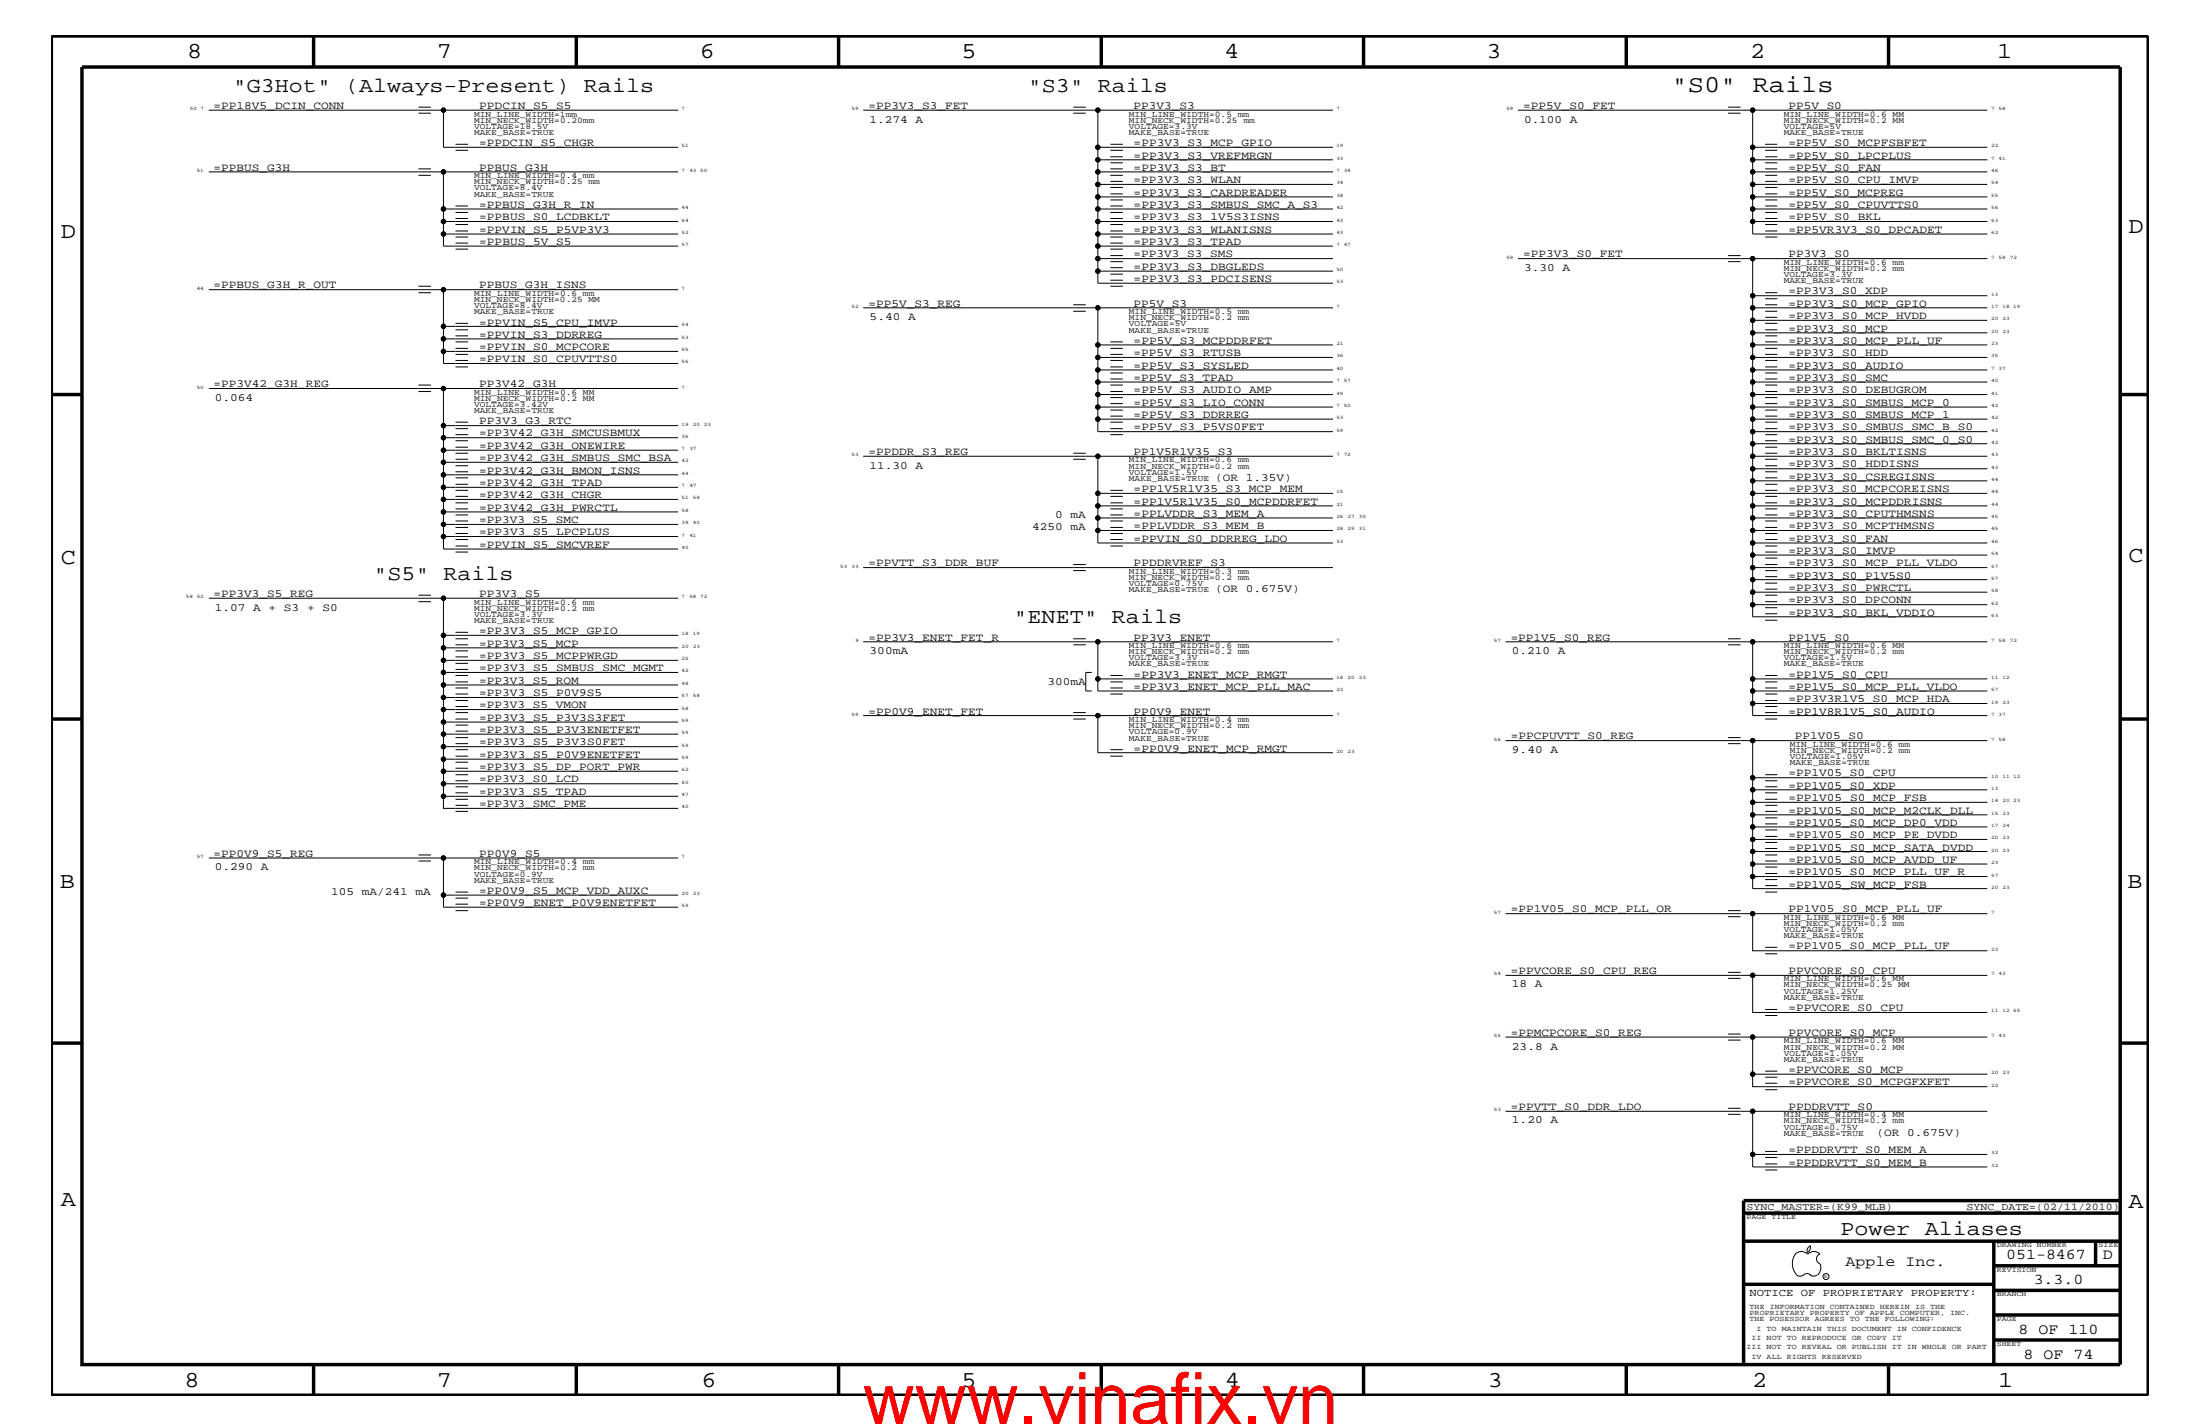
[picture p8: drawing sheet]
<svg xmlns="http://www.w3.org/2000/svg" width="432mm" height="279mm" viewBox="0 0 432 279" stroke-linecap="round" stroke-linejoin="round" font-family="sans-serif">
<g fill="none" stroke="#000" stroke-width=".2">
<path d="M41 21.6h46v7.3h46.1M41 33.7h46M82.1 34.4h2.5M82.1 33.1h2.5M82.1 22.2h2.5M82.1 21h2.5M87 21.6h46.1M89.4 29.5h2.5M89.4 28.3h2.5M133.1 33.7h-46.1v7.3M169.4 21.6h46.1v7.3M210.7 22.2h2.4"/>
<path d="M210.7 21h2.4M215.5 36.2h46.1M215.5 28.9h46.1M215.5 38.6h46.1M215.5 21.6h46.1M215.5 31.4h46.1M215.5 28.9v4.8M215.5 36.2v7.3M217.9 36.8h2.5M217.9 35.6h2.5M217.9 29.5h2.5M217.9 28.3h2.5"/>
<path d="M217.9 34.4h2.5M217.9 33.1h2.5M217.9 39.2h2.5M217.9 38h2.5M217.9 31.9h2.5M217.9 30.8h2.5M261.6 33.7h-46.1v2.5M297.9 21.6h46.1v7.3M339.2 22.2h2.4M339.2 21h2.4M344 36.2v9.7h46.1M344 36.2h46.1"/>
<path d="M344 28.9h46.1M344 38.6h46.1M344 21.6h46.1M344 28.9v2.5M346.5 36.8h2.3M346.5 35.6h2.3M346.5 29.5h2.3M346.5 28.3h2.3M346.5 34.4h2.3M346.5 33.1h2.3M346.5 39.2h2.3M346.5 38h2.3"/>
<path d="M346.5 31.9h2.3M346.5 30.8h2.3M390.1 33.7h-46.1v2.5M390.1 31.4h-46.1v2.3M41 56.8h46v7.2M82.1 57.4h2.5M82.1 56.2h2.5M87 56.8h46.1M87 43.5h46.1M87 45.9h46.1M87 43.5v4.8h46.1M89.4 44.1h2.5"/>
<path d="M89.4 42.9h2.5M89.4 41.7h2.5M89.4 40.4h2.5M89.4 46.5h2.5M89.4 45.3h2.5M89.4 48.9h2.5M89.4 47.7h2.5M133.1 41h-46.1v2.5M210.7 59.8h2.4M215.5 41h46.1M215.5 48.3h46.1M215.5 53.2h46.1"/>
<path d="M215.5 53.2v2.4h46.1M215.5 45.9v4.8M217.9 56.2h2.5M217.9 51.3h2.5M217.9 50.2h2.5M217.9 44.1h2.5M217.9 42.9h2.5M217.9 41.7h2.5M217.9 40.4h2.5M217.9 46.5h2.5M217.9 45.3h2.5M217.9 48.9h2.5"/>
<path d="M217.9 47.7h2.5M217.9 53.8h2.5M217.9 52.5h2.5M217.9 55h2.5M261.6 50.7h-46.1v2.5M261.6 43.5h-46.1v2.4h46.1M297.9 50.7h46.1v7.3M339.2 51.3h2.4M339.2 50.2h2.4M344 50.7h46.1M344 43.5h46.1M344 41h46.1"/>
<path d="M346.5 57.4h2.3M346.5 44.1h2.3M346.5 42.9h2.3M346.5 41.7h2.3M346.5 40.4h2.3M346.5 46.5h2.3M346.5 45.3h2.3M346.5 58.6h2.3M346.5 59.8h2.3M390.1 58h-46.1v2.4M41 76.2h46v7.3M82.1 76.8h2.5"/>
<path d="M82.1 75.6h2.5M87 66.5h46.1M87 68.9h46.1M87 66.5v4.8h46.1M87 76.2h46.1M89.4 67.1h2.5M89.4 65.9h2.5M89.4 64.7h2.5M89.4 63.4h2.5M89.4 69.5h2.5M89.4 68.4h2.5M89.4 72h2.5"/>
<path d="M89.4 70.7h2.5M133.1 64h-46.1v2.5M169.4 60.4h46.1v7.3M210.7 61.1h2.4M215.5 79.9v4.8h46.1M215.5 67.7h46.1M215.5 60.4h46.1M215.5 67.7v2.4M217.9 67.1h2.5M217.9 69.5h2.5M217.9 68.4h2.5M217.9 72h2.5"/>
<path d="M217.9 70.7h2.5M217.9 79.2h2.5M217.9 76.8h2.5M217.9 75.6h2.5M217.9 73.2h2.5M217.9 74.4h2.5M217.9 78h2.5M261.6 77.4h-46.1v2.5h46.1M261.6 75h-46.1v2.4M261.6 72.6h-46.1v2.4M261.6 70.1h-46.1v2.5M344 70.1h46.1"/>
<path d="M344 79.9h46.1M344 62.9h46.1M344 65.3h46.1M344 67.7h46.1M344 72.6h46.1M344 60.4h46.1M344 77.4h46.1M344 60.4v14.6M344 77.4v12.1M346.5 67.1h2.3M346.5 65.9h2.3M346.5 64.7h2.3"/>
<path d="M346.5 63.4h2.3M346.5 69.5h2.3M346.5 68.4h2.3M346.5 72h2.3M346.5 70.7h2.3M346.5 79.2h2.3M346.5 76.8h2.3M346.5 75.6h2.3M346.5 62.3h2.3M346.5 73.2h2.3M346.5 61.1h2.3M346.5 74.4h2.3"/>
<path d="M346.5 78h2.3M390.1 75h-46.1v2.4M87 83.5h46.1M87 88.3h46.1M87 90.7h46.1M87 85.9h46.1M87 93.2h46.1M87 98h46.1M87 95.6h46.1M87 83.5v21.8M89.4 82.8h2.5M89.4 85.3h2.5"/>
<path d="M89.4 84.1h2.5M89.4 90.1h2.5M89.4 88.9h2.5M89.4 97.4h2.5M89.4 96.2h2.5M89.4 99.9h2.5M89.4 98.7h2.5M89.4 95h2.5M89.4 93.8h2.5M89.4 92.6h2.5M89.4 91.4h2.5M89.4 87.7h2.5"/>
<path d="M89.4 86.5h2.5M169.4 89.5h92.2M210.7 90.1h2.4M210.7 88.9h2.4M215.5 82.2h46.1M215.5 96.8h46.1M215.5 99.3h46.1M215.5 89.5v12.1M217.9 82.8h2.5M217.9 81.6h2.5M217.9 85.3h2.5M217.9 84.1h2.5"/>
<path d="M217.9 97.4h2.5M217.9 96.2h2.5M217.9 99.9h2.5M217.9 98.7h2.5M217.9 80.5h2.5M344 82.2h46.1M344 84.7h46.1M344 92h46.1M344 87.1h46.1M344 92v2.3M346.5 82.8h2.3M346.5 81.6h2.3"/>
<path d="M346.5 85.3h2.3M346.5 84.1h2.3M346.5 90.1h2.3M346.5 88.9h2.3M346.5 97.4h2.3M346.5 96.2h2.3M346.5 99.9h2.3M346.5 98.7h2.3M346.5 80.5h2.3M346.5 95h2.3M346.5 93.8h2.3M346.5 92.6h2.3"/>
<path d="M346.5 91.4h2.3M346.5 87.7h2.3M346.5 86.5h2.3M390.1 99.3h-46.1v2.3M390.1 96.8h-46.1v2.5M390.1 94.3h-46.1v2.5M390.1 89.5h-46.1v2.5M41 117.4h92.1M82.1 118.1h2.5M82.1 116.8h2.5M87 102.9h46.1M87 100.4h46.1"/>
<path d="M87 117.4v7.3M89.4 103.5h2.5M89.4 102.2h2.5M89.4 105.9h2.5M89.4 104.7h2.5M89.4 101h2.5M89.4 107.1h2.5M89.4 108.3h2.5M133.1 105.3h-46.1v2.4h46.1M169.4 111.4h92.2M210.7 112h2.4M210.7 110.8h2.4"/>
<path d="M215.5 104.1v2.4h46.1M217.9 103.5h2.5M217.9 102.2h2.5M217.9 105.9h2.5M217.9 104.7h2.5M217.9 101h2.5M217.9 107.1h2.5M261.6 101.6h-46.1v2.5h46.1M344 106.5h46.1M344 108.9h46.1M344 106.5v4.9M346.5 103.5h2.3"/>
<path d="M346.5 102.2h2.3M346.5 105.9h2.3M346.5 104.7h2.3M346.5 112h2.3M346.5 110.8h2.3M346.5 101h2.3M346.5 107.1h2.3M346.5 108.3h2.3M346.5 119.2h2.3M346.5 118.1h2.3M346.5 116.8h2.3M346.5 109.5h2.3"/>
<path d="M346.5 114.4h2.3M346.5 113.1h2.3M346.5 115.6h2.3M390.1 118.6h-46.1v2.4h46.1M390.1 116.2h-46.1v2.4M390.1 113.7h-46.1v2.5M390.1 111.4h-46.1v2.3M390.1 104.1h-46.1v2.4M390.1 101.6h-46.1v2.5M87 129.6h46.1M87 129.6v2.3M89.4 139.8h2.5"/>
<path d="M89.4 138.6h2.5M89.4 136.2h2.5M89.4 135h2.5M89.4 133.8h2.5M89.4 132.5h2.5M89.4 126.5h2.5M89.4 125.3h2.5M89.4 137.4h2.5M89.4 124.1h2.5M89.4 127.7h2.5M89.4 130.2h2.5M89.4 128.9h2.5"/>
<path d="M89.4 131.3h2.5M133.1 139.2h-46.1v2.5M133.1 136.8h-46.1v2.4M133.1 134.4h-46.1v2.4M133.1 131.9h-46.1v2.5M133.1 127.1h-46.1v2.5M133.1 124.7h-46.1v2.4M169.4 125.9h92.2M210.7 139.8h2.4M210.7 126.5h2.4M210.7 125.3h2.4M214.3 131.9h-1.2v3.7h1.2"/>
<path d="M215.5 125.9v9.7h46.1M215.5 133.2h46.1M217.9 136.2h2.5M217.9 135h2.5M217.9 133.8h2.5M217.9 132.5h2.5M295.5 125.9h48.5v7.3M339.2 126.5h2.4M339.2 125.3h2.4M344 125.9h46.1M346.5 139.8h2.3M346.5 138.6h2.3"/>
<path d="M346.5 136.2h2.3M346.5 135h2.3M346.5 133.8h2.3M346.5 132.5h2.3M346.5 137.4h2.3M346.5 121.7h2.3M346.5 120.4h2.3M390.1 138h-46.1v2.4h46.1M390.1 135.6h-46.1v2.4M390.1 133.2h-46.1v2.4M89.4 142.3h2.5M89.4 141.1h2.5"/>
<path d="M89.4 148.4h2.5M89.4 147.1h2.5M89.4 144.7h2.5M89.4 143.5h2.5M89.4 145.9h2.5M89.4 149.5h2.5M89.4 153.2h2.5M89.4 152h2.5M89.4 155.6h2.5M89.4 154.4h2.5M89.4 158h2.5M89.4 156.8h2.5"/>
<path d="M89.4 159.2h2.5M89.4 150.7h2.5M133.1 156.2h-46.1v2.4h46.1M133.1 153.8h-46.1v2.4M133.1 151.3h-46.1v2.5M133.1 149h-46.1v2.3M133.1 146.5h-46.1v2.5M133.1 144h-46.1v2.5M133.1 141.7h-46.1v2.3M169.4 140.4h92.2M210.7 141.1h2.4M215.5 140.4v7.3h46.1"/>
<path d="M217.9 148.4h2.5M217.9 147.1h2.5M295.5 145.3h94.6M339.2 144.7h2.4M339.2 145.9h2.4M344 145.3v7.3M346.5 141.1h2.3M346.5 153.2h2.3M346.5 152h2.3M346.5 155.6h2.3M346.5 154.4h2.3M346.5 158h2.3"/>
<path d="M346.5 156.8h2.3M346.5 159.2h2.3M390.1 159.9h-46.1v2.3M390.1 157.4h-46.1v2.5M390.1 155h-46.1v2.4M390.1 152.6h-46.1v2.4M41 168.3h46v7.3M82.1 168.9h2.5M82.1 167.8h2.5M87 168.3h46.1M89.4 178.7h2.5M89.4 176.2h2.5"/>
<path d="M89.4 175h2.5M89.4 177.4h2.5M133.1 175.6h-46.1v2.4h46.1M295.5 179.3h48.5v7.2h46.1M339.2 179.9h2.4M339.2 178.7h2.4M344 179.3h46.1M346.5 175h2.3M346.5 168.9h2.3M346.5 167.8h2.3M346.5 162.8h2.3M346.5 161.7h2.3"/>
<path d="M346.5 160.5h2.3M346.5 170.1h2.3M346.5 166.5h2.3M346.5 165.3h2.3M346.5 164.1h2.3M346.5 173.8h2.3M346.5 172.6h2.3M346.5 171.4h2.3M390.1 172h-46.1v2.4h46.1M390.1 169.5h-46.1v2.5M390.1 167.1h-46.1v2.4M390.1 164.7h-46.1v2.4"/>
<path d="M390.1 162.2h-46.1v2.5M295.5 191.4h48.5v7.3h46.1M339.2 192h2.4M339.2 190.8h2.4M344 191.4h46.1M346.5 187.1h2.3M346.5 185.9h2.3M346.5 199.2h2.3M346.5 198.1h2.3M295.5 218h94.6M295.5 203.5h94.6M339.2 218.6h2.4"/>
<path d="M339.2 217.5h2.4M339.2 204.1h2.4M339.2 202.9h2.4M344 203.5v7.3M344 218v8.5M346.5 211.4h2.3M346.5 210.2h2.3M346.5 213.8h2.3M346.5 212.5h2.3M390.1 210.8h-46.1v2.4h46.1M346.5 227.1h2.3M346.5 225.9h2.3"/>
<path d="M346.5 229.6h2.3M346.5 228.4h2.3M390.1 226.5h-46.1v2.5h46.1M352.3 246.1a1.69 1.69 0 0 1 2.5 0M352.4 246a3.3 3.3 0 0 0 .2 4.1M352.6 250.2l.7 .2 .7-.2M354 250.2l.7-.3 .7 .3M354.8 246.1a1.69 1.69 0 0 1 2.4 0M355.2 250.2l.7 .2 .7-.2M355.3 244.4v.3a1.18 1.18 0 0 1-.6 1.1M355.4 244.4a.99 .99 0 0 0-.6 1.4M357.2 246a1.04 1.04 0 0 0-.7 1 1.04 1.04 0 0 0 .7 1"/>
<path d="M357.3 248l.1 .7a2.11 2.11 0 0 1-.6 1.5"/>
<circle cx="87" cy="21.6" r=".42"/>
<circle cx="87" cy="33.7" r=".42"/>
<circle cx="215.5" cy="28.9" r=".42"/>
<circle cx="215.5" cy="21.6" r=".42"/>
<circle cx="215.5" cy="31.4" r=".42"/>
<circle cx="215.5" cy="38.6" r=".42"/>
<circle cx="215.5" cy="33.7" r=".42"/>
<circle cx="215.5" cy="36.2" r=".42"/>
<circle cx="344" cy="31.4" r=".42"/>
<circle cx="344" cy="21.6" r=".42"/>
<circle cx="344" cy="38.6" r=".42"/>
<circle cx="344" cy="28.9" r=".42"/>
<circle cx="344" cy="33.7" r=".42"/>
<circle cx="344" cy="36.2" r=".42"/>
<circle cx="87" cy="56.8" r=".42"/>
<circle cx="87" cy="45.9" r=".42"/>
<circle cx="87" cy="41" r=".42"/>
<circle cx="87" cy="43.5" r=".42"/>
<circle cx="215.5" cy="48.3" r=".42"/>
<circle cx="215.5" cy="50.7" r=".42"/>
<circle cx="215.5" cy="43.5" r=".42"/>
<circle cx="215.5" cy="41" r=".42"/>
<circle cx="215.5" cy="45.9" r=".42"/>
<circle cx="215.5" cy="53.2" r=".42"/>
<circle cx="344" cy="58" r=".42"/>
<circle cx="344" cy="41" r=".42"/>
<circle cx="344" cy="50.7" r=".42"/>
<circle cx="344" cy="43.5" r=".42"/>
<circle cx="87" cy="76.2" r=".42"/>
<circle cx="87" cy="64" r=".42"/>
<circle cx="87" cy="66.5" r=".42"/>
<circle cx="87" cy="68.9" r=".42"/>
<circle cx="215.5" cy="75" r=".42"/>
<circle cx="215.5" cy="60.4" r=".42"/>
<circle cx="215.5" cy="72.6" r=".42"/>
<circle cx="215.5" cy="67.7" r=".42"/>
<circle cx="215.5" cy="77.4" r=".42"/>
<circle cx="215.5" cy="70.1" r=".42"/>
<circle cx="215.5" cy="79.9" r=".42"/>
<circle cx="344" cy="75" r=".42"/>
<circle cx="344" cy="65.3" r=".42"/>
<circle cx="344" cy="70.1" r=".42"/>
<circle cx="344" cy="72.6" r=".42"/>
<circle cx="344" cy="60.4" r=".42"/>
<circle cx="344" cy="79.9" r=".42"/>
<circle cx="344" cy="77.4" r=".42"/>
<circle cx="344" cy="62.9" r=".42"/>
<circle cx="344" cy="67.7" r=".42"/>
<circle cx="87" cy="90.7" r=".42"/>
<circle cx="87" cy="93.2" r=".42"/>
<circle cx="87" cy="83.5" r=".42"/>
<circle cx="87" cy="88.3" r=".42"/>
<circle cx="87" cy="98" r=".42"/>
<circle cx="87" cy="95.6" r=".42"/>
<circle cx="87" cy="85.9" r=".42"/>
<circle cx="215.5" cy="82.2" r=".42"/>
<circle cx="215.5" cy="96.8" r=".42"/>
<circle cx="215.5" cy="99.3" r=".42"/>
<circle cx="215.5" cy="89.5" r=".42"/>
<circle cx="344" cy="82.2" r=".42"/>
<circle cx="344" cy="92" r=".42"/>
<circle cx="344" cy="84.7" r=".42"/>
<circle cx="344" cy="94.3" r=".42"/>
<circle cx="344" cy="96.8" r=".42"/>
<circle cx="344" cy="89.5" r=".42"/>
<circle cx="344" cy="87.1" r=".42"/>
<circle cx="344" cy="99.3" r=".42"/>
<circle cx="87" cy="117.4" r=".42"/>
<circle cx="87" cy="102.9" r=".42"/>
<circle cx="87" cy="100.4" r=".42"/>
<circle cx="87" cy="105.3" r=".42"/>
<circle cx="215.5" cy="101.6" r=".42"/>
<circle cx="215.5" cy="104.1" r=".42"/>
<circle cx="344" cy="111.4" r=".42"/>
<circle cx="344" cy="101.6" r=".42"/>
<circle cx="344" cy="108.9" r=".42"/>
<circle cx="344" cy="118.6" r=".42"/>
<circle cx="344" cy="106.5" r=".42"/>
<circle cx="344" cy="104.1" r=".42"/>
<circle cx="344" cy="116.2" r=".42"/>
<circle cx="344" cy="113.7" r=".42"/>
<circle cx="87" cy="127.1" r=".42"/>
<circle cx="87" cy="129.6" r=".42"/>
<circle cx="87" cy="136.8" r=".42"/>
<circle cx="87" cy="139.2" r=".42"/>
<circle cx="87" cy="131.9" r=".42"/>
<circle cx="87" cy="134.4" r=".42"/>
<circle cx="87" cy="124.7" r=".42"/>
<circle cx="215.5" cy="125.9" r=".42"/>
<circle cx="215.5" cy="133.2" r=".42"/>
<circle cx="344" cy="135.6" r=".42"/>
<circle cx="344" cy="138" r=".42"/>
<circle cx="344" cy="125.9" r=".42"/>
<circle cx="344" cy="133.2" r=".42"/>
<circle cx="87" cy="153.8" r=".42"/>
<circle cx="87" cy="146.5" r=".42"/>
<circle cx="87" cy="151.3" r=".42"/>
<circle cx="87" cy="149" r=".42"/>
<circle cx="87" cy="144" r=".42"/>
<circle cx="87" cy="156.2" r=".42"/>
<circle cx="87" cy="141.7" r=".42"/>
<circle cx="215.5" cy="140.4" r=".42"/>
<circle cx="344" cy="157.4" r=".42"/>
<circle cx="344" cy="152.6" r=".42"/>
<circle cx="344" cy="145.3" r=".42"/>
<circle cx="344" cy="155" r=".42"/>
<circle cx="344" cy="159.9" r=".42"/>
<circle cx="87" cy="175.6" r=".42"/>
<circle cx="87" cy="168.3" r=".42"/>
<circle cx="344" cy="164.7" r=".42"/>
<circle cx="344" cy="172" r=".42"/>
<circle cx="344" cy="162.2" r=".42"/>
<circle cx="344" cy="179.3" r=".42"/>
<circle cx="344" cy="169.5" r=".42"/>
<circle cx="344" cy="167.1" r=".42"/>
<circle cx="344" cy="191.4" r=".42"/>
<circle cx="344" cy="210.8" r=".42"/>
<circle cx="344" cy="218" r=".42"/>
<circle cx="344" cy="203.5" r=".42"/>
<circle cx="344" cy="226.5" r=".42"/>
<circle cx="358.4" cy="250.5" r=".59"/>
</g>
<g fill="none" stroke="#000" stroke-width=".68" stroke-linecap="butt">
<path d="M10.1 7.1h411.5v266.7h-411.5zM16.1 13.2h400v254.5h-400zM61.6 7.1v6.1M113.1 7.1v6.1M164.6 7.1v6.1M216.2 7.1v6.1M267.6 7.1v6.1M319.2 7.1v6.1M370.7 7.1v6.1M10.1 77.4h6M416.1 77.4h5.5M10.1 141.1h6"/>
<path d="M416.1 141.1h5.5M10.1 204.7h6M416.1 204.7h5.5M342.2 238h73.9M416.1 235.6h-73.9v32.1M342.2 243.5h73.9M342.2 252h49.1M391.3 243.5v24.2M391.3 258h24.8M391.3 253.2h24.8M391.3 248.4h24.8M411.3 243.5v4.9"/>
<path d="M61.6 267.7v6.1M113.1 267.7v6.1M164.6 267.7v6.1M216.2 268v5.8M267.6 267.7v6.1M319.2 267.7v6.1M370.7 267.7v6.1M391.3 262.9h24.8"/>
</g>
<g fill="#000">
<circle cx="87" cy="21.6" r=".42"/>
<circle cx="87" cy="33.7" r=".42"/>
<circle cx="215.5" cy="28.9" r=".42"/>
<circle cx="215.5" cy="21.6" r=".42"/>
<circle cx="215.5" cy="31.4" r=".42"/>
<circle cx="215.5" cy="38.6" r=".42"/>
<circle cx="215.5" cy="33.7" r=".42"/>
<circle cx="215.5" cy="36.2" r=".42"/>
<circle cx="344" cy="31.4" r=".42"/>
<circle cx="344" cy="21.6" r=".42"/>
<circle cx="344" cy="38.6" r=".42"/>
<circle cx="344" cy="28.9" r=".42"/>
<circle cx="344" cy="33.7" r=".42"/>
<circle cx="344" cy="36.2" r=".42"/>
<circle cx="87" cy="56.8" r=".42"/>
<circle cx="87" cy="45.9" r=".42"/>
<circle cx="87" cy="41" r=".42"/>
<circle cx="87" cy="43.5" r=".42"/>
<circle cx="215.5" cy="48.3" r=".42"/>
<circle cx="215.5" cy="50.7" r=".42"/>
<circle cx="215.5" cy="43.5" r=".42"/>
<circle cx="215.5" cy="41" r=".42"/>
<circle cx="215.5" cy="45.9" r=".42"/>
<circle cx="215.5" cy="53.2" r=".42"/>
<circle cx="344" cy="58" r=".42"/>
<circle cx="344" cy="41" r=".42"/>
<circle cx="344" cy="50.7" r=".42"/>
<circle cx="344" cy="43.5" r=".42"/>
<circle cx="87" cy="76.2" r=".42"/>
<circle cx="87" cy="64" r=".42"/>
<circle cx="87" cy="66.5" r=".42"/>
<circle cx="87" cy="68.9" r=".42"/>
<circle cx="215.5" cy="75" r=".42"/>
<circle cx="215.5" cy="60.4" r=".42"/>
<circle cx="215.5" cy="72.6" r=".42"/>
<circle cx="215.5" cy="67.7" r=".42"/>
<circle cx="215.5" cy="77.4" r=".42"/>
<circle cx="215.5" cy="70.1" r=".42"/>
<circle cx="215.5" cy="79.9" r=".42"/>
<circle cx="344" cy="75" r=".42"/>
<circle cx="344" cy="65.3" r=".42"/>
<circle cx="344" cy="70.1" r=".42"/>
<circle cx="344" cy="72.6" r=".42"/>
<circle cx="344" cy="60.4" r=".42"/>
<circle cx="344" cy="79.9" r=".42"/>
<circle cx="344" cy="77.4" r=".42"/>
<circle cx="344" cy="62.9" r=".42"/>
<circle cx="344" cy="67.7" r=".42"/>
<circle cx="87" cy="90.7" r=".42"/>
<circle cx="87" cy="93.2" r=".42"/>
<circle cx="87" cy="83.5" r=".42"/>
<circle cx="87" cy="88.3" r=".42"/>
<circle cx="87" cy="98" r=".42"/>
<circle cx="87" cy="95.6" r=".42"/>
<circle cx="87" cy="85.9" r=".42"/>
<circle cx="215.5" cy="82.2" r=".42"/>
<circle cx="215.5" cy="96.8" r=".42"/>
<circle cx="215.5" cy="99.3" r=".42"/>
<circle cx="215.5" cy="89.5" r=".42"/>
<circle cx="344" cy="82.2" r=".42"/>
<circle cx="344" cy="92" r=".42"/>
<circle cx="344" cy="84.7" r=".42"/>
<circle cx="344" cy="94.3" r=".42"/>
<circle cx="344" cy="96.8" r=".42"/>
<circle cx="344" cy="89.5" r=".42"/>
<circle cx="344" cy="87.1" r=".42"/>
<circle cx="344" cy="99.3" r=".42"/>
<circle cx="87" cy="117.4" r=".42"/>
<circle cx="87" cy="102.9" r=".42"/>
<circle cx="87" cy="100.4" r=".42"/>
<circle cx="87" cy="105.3" r=".42"/>
<circle cx="215.5" cy="101.6" r=".42"/>
<circle cx="215.5" cy="104.1" r=".42"/>
<circle cx="344" cy="111.4" r=".42"/>
<circle cx="344" cy="101.6" r=".42"/>
<circle cx="344" cy="108.9" r=".42"/>
<circle cx="344" cy="118.6" r=".42"/>
<circle cx="344" cy="106.5" r=".42"/>
<circle cx="344" cy="104.1" r=".42"/>
<circle cx="344" cy="116.2" r=".42"/>
<circle cx="344" cy="113.7" r=".42"/>
<circle cx="87" cy="127.1" r=".42"/>
<circle cx="87" cy="129.6" r=".42"/>
<circle cx="87" cy="136.8" r=".42"/>
<circle cx="87" cy="139.2" r=".42"/>
<circle cx="87" cy="131.9" r=".42"/>
<circle cx="87" cy="134.4" r=".42"/>
<circle cx="87" cy="124.7" r=".42"/>
<circle cx="215.5" cy="125.9" r=".42"/>
<circle cx="215.5" cy="133.2" r=".42"/>
<circle cx="344" cy="135.6" r=".42"/>
<circle cx="344" cy="138" r=".42"/>
<circle cx="344" cy="125.9" r=".42"/>
<circle cx="344" cy="133.2" r=".42"/>
<circle cx="87" cy="153.8" r=".42"/>
<circle cx="87" cy="146.5" r=".42"/>
<circle cx="87" cy="151.3" r=".42"/>
<circle cx="87" cy="149" r=".42"/>
<circle cx="87" cy="144" r=".42"/>
<circle cx="87" cy="156.2" r=".42"/>
<circle cx="87" cy="141.7" r=".42"/>
<circle cx="215.5" cy="140.4" r=".42"/>
<circle cx="344" cy="157.4" r=".42"/>
<circle cx="344" cy="152.6" r=".42"/>
<circle cx="344" cy="145.3" r=".42"/>
<circle cx="344" cy="155" r=".42"/>
<circle cx="344" cy="159.9" r=".42"/>
<circle cx="87" cy="175.6" r=".42"/>
<circle cx="87" cy="168.3" r=".42"/>
<circle cx="344" cy="164.7" r=".42"/>
<circle cx="344" cy="172" r=".42"/>
<circle cx="344" cy="162.2" r=".42"/>
<circle cx="344" cy="179.3" r=".42"/>
<circle cx="344" cy="169.5" r=".42"/>
<circle cx="344" cy="167.1" r=".42"/>
<circle cx="344" cy="191.4" r=".42"/>
<circle cx="344" cy="210.8" r=".42"/>
<circle cx="344" cy="218" r=".42"/>
<circle cx="344" cy="203.5" r=".42"/>
<circle cx="344" cy="226.5" r=".42"/>
</g>
<text font-size="14.1" fill="#f00" x="169.3" y="279.4">www.vinafix.vn</text>
<text font-size="4.7" x="328.1" y="18">&quot;S0&quot; Rails</text>
<g font-size="4.5">
<text x="36.7" y="11.5">8</text>
<text x="85.8" y="11.5">7</text>
<text x="137.3" y="11.5">6</text>
<text x="188.7" y="11.5">5</text>
<text x="240.3" y="11.5">4</text>
<text x="291.8" y="11.5">3</text>
<text x="343.5" y="11.5">2</text>
<text x="392" y="11.5">1</text>
<text x="11.9" y="46.8">D</text>
<text x="417.7" y="45.7">D</text>
<text x="11.9" y="110.6">C</text>
<text x="417.7" y="110.3">C</text>
<text x="11.8" y="174.3">B</text>
<text x="417.6" y="174.2">B</text>
<text x="11.9" y="236.7">A</text>
<text x="417.7" y="237.1">A</text>
<text x="36.2" y="272.1">8</text>
<text x="85.8" y="272.1">7</text>
<text x="137.7" y="272.1">6</text>
<text x="188.7" y="272.1">5</text>
<text x="240.4" y="272.1">4</text>
<text x="292" y="272.1">3</text>
<text x="343.9" y="272.1">2</text>
<text x="392.2" y="272.1">1</text>
</g>
<g font-size="4.1">
<text x="45.7" y="18">&quot;G3Hot&quot; (Always-Present) Rails</text>
<text x="201.7" y="18">&quot;S3&quot; Rails</text>
<text x="73.3" y="113.7">&quot;S5&quot; Rails</text>
<text x="198.9" y="122.3">&quot;ENET&quot; Rails</text>
<text x="361.2" y="242.3">Power Aliases</text>
</g>
<g font-size="3">
<text x="362.2" y="248.4">Apple Inc.</text>
<text x="393.7" y="247.1">051-8467</text>
<text x="399.2" y="252">3.3.0</text>
<text x="412.7" y="247.1">D</text>
<text x="396.2" y="261.6">8 OF 110</text>
<text x="397.2" y="266.6">8 OF 74</text>
</g>
<g font-size="2.2">
<text x="41.9" y="21.4">=PP18V5_DCIN_CONN</text>
<text x="94.1" y="21.4">PPDCIN_S5_S5</text>
<text x="170.4" y="21.4">=PP3V3_S3_FET</text>
<text x="222.5" y="21.4">PP3V3_S3</text>
<text x="299" y="21.4">=PP5V_S0_FET</text>
<text x="351" y="21.4">PP5V_S0</text>
<text x="94.1" y="28.6">=PPDCIN_S5_CHGR</text>
<text x="170.7" y="24.1">1.274 A</text>
<text x="222.5" y="28.6">=PP3V3_S3_MCP_GPIO</text>
<text x="299.1" y="24.1">0.100 A</text>
<text x="351" y="28.6">=PP5V_S0_MCPFSBFET</text>
<text x="41.9" y="33.6">=PPBUS_G3H</text>
<text x="94.1" y="33.6">PPBUS_G3H</text>
<text x="222.5" y="31.1">=PP3V3_S3_VREFMRGN</text>
<text x="222.5" y="33.6">=PP3V3_S3_BT</text>
<text x="222.5" y="35.9">=PP3V3_S3_WLAN</text>
<text x="351" y="35.9">=PP5V_S0_CPU_IMVP</text>
<text x="351" y="31.1">=PP5V_S0_LPCPLUS</text>
<text x="351" y="33.6">=PP5V_S0_FAN</text>
<text x="94.1" y="40.8">=PPBUS_G3H_R_IN</text>
<text x="222.5" y="40.8">=PP3V3_S3_SMBUS_SMC_A_S3</text>
<text x="222.5" y="38.4">=PP3V3_S3_CARDREADER</text>
<text x="351" y="40.8">=PP5V_S0_CPUVTTS0</text>
<text x="351" y="38.4">=PP5V_S0_MCPREG</text>
<text x="94.1" y="43.2">=PPBUS_S0_LCDBKLT</text>
<text x="94.1" y="45.7">=PPVIN_S5_P5VP3V3</text>
<text x="222.5" y="45.7">=PP3V3_S3_WLANISNS</text>
<text x="222.5" y="43.2">=PP3V3_S3_1V5S3ISNS</text>
<text x="351" y="43.2">=PP5V_S0_BKL</text>
<text x="351" y="45.7">=PP5VR3V3_S0_DPCADET</text>
<text x="94.1" y="48">=PPBUS_5V_S5</text>
<text x="222.5" y="50.5">=PP3V3_S3_SMS</text>
<text x="222.5" y="52.9">=PP3V3_S3_DBGLEDS</text>
<text x="222.5" y="48">=PP3V3_S3_TPAD</text>
<text x="299" y="50.5">=PP3V3_S0_FET</text>
<text x="299.1" y="53.2">3.30 A</text>
<text x="351" y="50.5">PP3V3_S0</text>
<text x="41.9" y="56.6">=PPBUS_G3H_R_OUT</text>
<text x="94.1" y="56.6">PPBUS_G3H_ISNS</text>
<text x="222.5" y="55.3">=PP3V3_S3_PDCISENS</text>
<text x="351" y="57.8">=PP3V3_S0_XDP</text>
<text x="94.1" y="63.9">=PPVIN_S5_CPU_IMVP</text>
<text x="170.4" y="60.2">=PP5V_S3_REG</text>
<text x="170.7" y="62.9">5.40 A</text>
<text x="222.5" y="60.2">PP5V_S3</text>
<text x="351" y="65.1">=PP3V3_S0_MCP</text>
<text x="351" y="62.6">=PP3V3_S0_MCP_HVDD</text>
<text x="351" y="60.2">=PP3V3_S0_MCP_GPIO</text>
<text x="94.1" y="68.7">=PPVIN_S0_MCPCORE</text>
<text x="94.1" y="66.2">=PPVIN_S3_DDRREG</text>
<text x="94.1" y="71.1">=PPVIN_S0_CPUVTTS0</text>
<text x="222.5" y="67.5">=PP5V_S3_MCPDDRFET</text>
<text x="222.5" y="69.9">=PP5V_S3_RTUSB</text>
<text x="351" y="69.9">=PP3V3_S0_HDD</text>
<text x="351" y="67.5">=PP3V3_S0_MCP_PLL_UF</text>
<text x="41.9" y="76">=PP3V42_G3H_REG</text>
<text x="94.1" y="76">PP3V42_G3H</text>
<text x="222.5" y="77.2">=PP5V_S3_AUDIO_AMP</text>
<text x="222.5" y="74.7">=PP5V_S3_TPAD</text>
<text x="222.5" y="72.3">=PP5V_S3_SYSLED</text>
<text x="351" y="77.2">=PP3V3_S0_DEBUGROM</text>
<text x="351" y="74.7">=PP3V3_S0_SMC</text>
<text x="351" y="72.3">=PP3V3_S0_AUDIO</text>
<text x="42.2" y="78.6">0.064</text>
<text x="94.1" y="83.3">PP3V3_G3_RTC</text>
<text x="222.5" y="79.6">=PP5V_S3_LIO_CONN</text>
<text x="222.5" y="82">=PP5V_S3_DDRREG</text>
<text x="351" y="82">=PP3V3_S0_SMBUS_MCP_1</text>
<text x="351" y="79.6">=PP3V3_S0_SMBUS_MCP_0</text>
<text x="94.1" y="85.6">=PP3V42_G3H_SMCUSBMUX</text>
<text x="94.1" y="88.1">=PP3V42_G3H_ONEWIRE</text>
<text x="170.4" y="89.3">=PPDDR_S3_REG</text>
<text x="222.5" y="89.3">PP1V5R1V35_S3</text>
<text x="222.5" y="84.4">=PP5V_S3_P5VS0FET</text>
<text x="351" y="89.3">=PP3V3_S0_BKLTISNS</text>
<text x="351" y="86.9">=PP3V3_S0_SMBUS_SMC_0_S0</text>
<text x="351" y="84.4">=PP3V3_S0_SMBUS_SMC_B_S0</text>
<text x="94.1" y="95.4">=PP3V42_G3H_TPAD</text>
<text x="94.1" y="90.5">=PP3V42_G3H_SMBUS_SMC_BSA</text>
<text x="94.1" y="92.9">=PP3V42_G3H_BMON_ISNS</text>
<text x="170.7" y="92">11.30 A</text>
<text x="238.5" y="94.3">(OR 1.35V)</text>
<text x="351" y="94.2">=PP3V3_S0_CSREGISNS</text>
<text x="351" y="91.7">=PP3V3_S0_HDDISNS</text>
<text x="94.1" y="97.7">=PP3V42_G3H_CHGR</text>
<text x="94.1" y="100.2">=PP3V42_G3H_PWRCTL</text>
<text x="207.1" y="101.6">0 mA</text>
<text x="222.5" y="96.5">=PP1V5R1V35_S3_MCP_MEM</text>
<text x="222.5" y="99">=PP1V5R1V35_S0_MCPDDRFET</text>
<text x="222.5" y="101.4">=PPLVDDR_S3_MEM_A</text>
<text x="351" y="101.4">=PP3V3_S0_CPUTHMSNS</text>
<text x="351" y="99">=PP3V3_S0_MCPDDRISNS</text>
<text x="351" y="96.5">=PP3V3_S0_MCPCOREISNS</text>
<text x="94.1" y="107.5">=PPVIN_S5_SMCVREF</text>
<text x="94.1" y="105">=PP3V3_S5_LPCPLUS</text>
<text x="94.1" y="102.6">=PP3V3_S5_SMC</text>
<text x="202.6" y="104.1">4250 mA</text>
<text x="222.5" y="106.3">=PPVIN_S0_DDRREG_LDO</text>
<text x="222.5" y="103.8">=PPLVDDR_S3_MEM_B</text>
<text x="351" y="106.3">=PP3V3_S0_FAN</text>
<text x="351" y="103.8">=PP3V3_S0_MCPTHMSNS</text>
<text x="170.4" y="111.1">=PPVTT_S3_DDR_BUF</text>
<text x="222.5" y="111.1">PPDDRVREF_S3</text>
<text x="351" y="113.6">=PP3V3_S0_P1V5S0</text>
<text x="351" y="111.1">=PP3V3_S0_MCP_PLL_VLDO</text>
<text x="351" y="108.7">=PP3V3_S0_IMVP</text>
<text x="41.9" y="117.2">=PP3V3_S5_REG</text>
<text x="42.2" y="119.8">1.07 A + S3 + S0</text>
<text x="94.1" y="117.2">PP3V3_S5</text>
<text x="238.5" y="116.2">(OR 0.675V)</text>
<text x="351" y="118.4">=PP3V3_S0_DPCONN</text>
<text x="351" y="115.9">=PP3V3_S0_PWRCTL</text>
<text x="94.1" y="124.4">=PP3V3_S5_MCP_GPIO</text>
<text x="170.4" y="125.7">=PP3V3_ENET_FET_R</text>
<text x="222.5" y="125.7">PP3V3_ENET</text>
<text x="296.5" y="125.7">=PP1V5_S0_REG</text>
<text x="351" y="125.7">PP1V5_S0</text>
<text x="351" y="120.8">=PP3V3_S0_BKL_VDDIO</text>
<text x="94.1" y="129.3">=PP3V3_S5_MCPPWRGD</text>
<text x="94.1" y="126.9">=PP3V3_S5_MCP</text>
<text x="94.1" y="131.7">=PP3V3_S5_SMBUS_SMC_MGMT</text>
<text x="170.7" y="128.3">300mA</text>
<text x="296.8" y="128.3">0.210 A</text>
<text x="94.1" y="136.6">=PP3V3_S5_P0V9S5</text>
<text x="94.1" y="134.1">=PP3V3_S5_ROM</text>
<text x="205.6" y="134.4">300mA</text>
<text x="222.5" y="135.3">=PP3V3_ENET_MCP_PLL_MAC</text>
<text x="222.5" y="133">=PP3V3_ENET_MCP_RMGT</text>
<text x="351" y="133">=PP1V5_S0_CPU</text>
<text x="351" y="137.8">=PP3V3R1V5_S0_MCP_HDA</text>
<text x="351" y="135.3">=PP1V5_S0_MCP_PLL_VLDO</text>
<text x="94.1" y="141.4">=PP3V3_S5_P3V3S3FET</text>
<text x="94.1" y="143.9">=PP3V3_S5_P3V3ENETFET</text>
<text x="94.1" y="139">=PP3V3_S5_VMON</text>
<text x="170.4" y="140.2">=PP0V9_ENET_FET</text>
<text x="222.5" y="140.2">PP0V9_ENET</text>
<text x="351" y="140.2">=PP1V8R1V5_S0_AUDIO</text>
<text x="94.1" y="148.7">=PP3V3_S5_P0V9ENETFET</text>
<text x="94.1" y="146.2">=PP3V3_S5_P3V3S0FET</text>
<text x="222.5" y="147.5">=PP0V9_ENET_MCP_RMGT</text>
<text x="296.5" y="145.1">=PPCPUVTT_S0_REG</text>
<text x="296.8" y="147.7">9.40 A</text>
<text x="352.3" y="145.1">PP1V05_S0</text>
<text x="94.1" y="156">=PP3V3_S5_TPAD</text>
<text x="94.1" y="153.5">=PP3V3_S0_LCD</text>
<text x="94.1" y="151.1">=PP3V3_S5_DP_PORT_PWR</text>
<text x="351" y="152.3">=PP1V05_S0_CPU</text>
<text x="351" y="154.7">=PP1V05_S0_XDP</text>
<text x="94.1" y="158.4">=PP3V3_SMC_PME</text>
<text x="351" y="159.6">=PP1V05_S0_MCP_M2CLK_DLL</text>
<text x="351" y="162">=PP1V05_S0_MCP_DP0_VDD</text>
<text x="351" y="157.2">=PP1V05_S0_MCP_FSB</text>
<text x="351" y="164.5">=PP1V05_S0_MCP_PE_DVDD</text>
<text x="351" y="166.9">=PP1V05_S0_MCP_SATA_DVDD</text>
<text x="41.9" y="168.1">=PP0V9_S5_REG</text>
<text x="42.2" y="170.7">0.290 A</text>
<text x="94.1" y="168.1">PP0V9_S5</text>
<text x="351" y="169.3">=PP1V05_S0_MCP_AVDD_UF</text>
<text x="351" y="171.7">=PP1V05_S0_MCP_PLL_UF_R</text>
<text x="65" y="175.6">105 mA/241 mA</text>
<text x="94.1" y="175.4">=PP0V9_S5_MCP_VDD_AUXC</text>
<text x="94.1" y="177.7">=PP0V9_ENET_P0V9ENETFET</text>
<text x="296.5" y="179">=PP1V05_S0_MCP_PLL_OR</text>
<text x="351" y="174.2">=PP1V05_SW_MCP_FSB</text>
<text x="351" y="179">PP1V05_S0_MCP_PLL_UF</text>
<text x="296.5" y="191.1">=PPVCORE_S0_CPU_REG</text>
<text x="351" y="186.3">=PP1V05_S0_MCP_PLL_UF</text>
<text x="351" y="191.1">PPVCORE_S0_CPU</text>
<text x="296.8" y="193.7">18 A</text>
<text x="296.5" y="203.2">=PPMCPCORE_S0_REG</text>
<text x="351" y="198.4">=PPVCORE_S0_CPU</text>
<text x="351" y="203.2">PPVCORE_S0_MCP</text>
<text x="296.8" y="205.9">23.8 A</text>
<text x="351" y="213">=PPVCORE_S0_MCPGFXFET</text>
<text x="351" y="210.5">=PPVCORE_S0_MCP</text>
<text x="296.5" y="217.8">=PPVTT_S0_DDR_LDO</text>
<text x="296.8" y="220.4">1.20 A</text>
<text x="351" y="217.8">PPDDRVTT_S0</text>
<text x="351" y="226.3">=PPDDRVTT_S0_MEM_A</text>
<text x="368.3" y="222.9">(OR 0.675V)</text>
<text x="351" y="228.7">=PPDDRVTT_S0_MEM_B</text>
</g>
<text font-size="2.1" x="343.4" y="254.4">NOTICE OF PROPRIETARY PROPERTY:</text>
<g font-size="2">
<text x="342.8" y="237.4">SYNC_MASTER=(K99_MLB)</text>
<text x="386" y="237.4">SYNC_DATE=(02/11/2010)</text>
</g>
<g font-size="1.7">
<text x="93" y="22.9">MIN_LINE_WIDTH=1mm</text>
<text x="221.6" y="22.9">MIN_LINE_WIDTH=0.5 mm</text>
<text x="350.1" y="22.9">MIN_LINE_WIDTH=0.6 MM</text>
<text x="93" y="24.1">MIN_NECK_WIDTH=0.20mm</text>
<text x="93" y="25.3">VOLTAGE=18.5V</text>
<text x="93" y="26.5">MAKE_BASE=TRUE</text>
<text x="221.6" y="26.5">MAKE_BASE=TRUE</text>
<text x="221.6" y="25.3">VOLTAGE=3.3V</text>
<text x="221.6" y="24.1">MIN_NECK_WIDTH=0.25 mm</text>
<text x="350.1" y="26.5">MAKE_BASE=TRUE</text>
<text x="350.1" y="24.1">MIN_NECK_WIDTH=0.2 MM</text>
<text x="350.1" y="25.3">VOLTAGE=5V</text>
<text x="93" y="35">MIN_LINE_WIDTH=0.4 mm</text>
<text x="93" y="37.4">VOLTAGE=8.4V</text>
<text x="93" y="38.6">MAKE_BASE=TRUE</text>
<text x="93" y="36.2">MIN_NECK_WIDTH=0.25 mm</text>
<text x="350.1" y="51.9">MIN_LINE_WIDTH=0.6 mm</text>
<text x="350.1" y="53.2">MIN_NECK_WIDTH=0.2 mm</text>
<text x="93" y="58">MIN_LINE_WIDTH=0.6 mm</text>
<text x="93" y="59.2">MIN_NECK_WIDTH=0.25 MM</text>
<text x="350.1" y="55.6">MAKE_BASE=TRUE</text>
<text x="350.1" y="54.4">VOLTAGE=3.3V</text>
<text x="93" y="60.4">VOLTAGE=8.4V</text>
<text x="93" y="61.7">MAKE_BASE=TRUE</text>
<text x="221.6" y="62.9">MIN_NECK_WIDTH=0.2 mm</text>
<text x="221.6" y="61.7">MIN_LINE_WIDTH=0.5 mm</text>
<text x="221.6" y="65.3">MAKE_BASE=TRUE</text>
<text x="221.6" y="64">VOLTAGE=5V</text>
<text x="93" y="77.4">MIN_LINE_WIDTH=0.6 MM</text>
<text x="93" y="81.1">MAKE_BASE=TRUE</text>
<text x="93" y="78.6">MIN_NECK_WIDTH=0.2 MM</text>
<text x="93" y="79.9">VOLTAGE=3.42V</text>
<text x="221.6" y="92">MIN_NECK_WIDTH=0.2 mm</text>
<text x="221.6" y="93.2">VOLTAGE=1.5V</text>
<text x="221.6" y="90.7">MIN_LINE_WIDTH=0.6 mm</text>
<text x="221.6" y="94.3">MAKE_BASE=TRUE</text>
<text x="221.6" y="112.6">MIN_LINE_WIDTH=0.3 mm</text>
<text x="221.6" y="113.7">MIN_NECK_WIDTH=0.2 mm</text>
<text x="93" y="118.6">MIN_LINE_WIDTH=0.6 mm</text>
<text x="93" y="119.8">MIN_NECK_WIDTH=0.2 mm</text>
<text x="221.6" y="115">VOLTAGE=0.75V</text>
<text x="221.6" y="116.2">MAKE_BASE=TRUE</text>
<text x="93" y="121">VOLTAGE=3.3V</text>
<text x="93" y="122.3">MAKE_BASE=TRUE</text>
<text x="221.6" y="128.3">MIN_NECK_WIDTH=0.2 mm</text>
<text x="221.6" y="127.1">MIN_LINE_WIDTH=0.6 mm</text>
<text x="221.6" y="130.8">MAKE_BASE=TRUE</text>
<text x="221.6" y="129.6">VOLTAGE=3.3V</text>
<text x="350.1" y="127.1">MIN_LINE_WIDTH=0.6 MM</text>
<text x="350.1" y="130.8">MAKE_BASE=TRUE</text>
<text x="350.1" y="129.6">VOLTAGE=1.5V</text>
<text x="350.1" y="128.3">MIN_NECK_WIDTH=0.2 mm</text>
<text x="221.6" y="142.9">MIN_NECK_WIDTH=0.2 mm</text>
<text x="221.6" y="141.7">MIN_LINE_WIDTH=0.4 mm</text>
<text x="221.6" y="145.3">MAKE_BASE=TRUE</text>
<text x="221.6" y="144">VOLTAGE=0.9V</text>
<text x="351.3" y="149">VOLTAGE=1.05V</text>
<text x="351.3" y="146.5">MIN_LINE_WIDTH=0.6 mm</text>
<text x="351.3" y="147.7">MIN_NECK_WIDTH=0.2 mm</text>
<text x="351.3" y="150.1">MAKE_BASE=TRUE</text>
<text x="93" y="172">VOLTAGE=0.9V</text>
<text x="93" y="173.2">MAKE_BASE=TRUE</text>
<text x="93" y="169.5">MIN_LINE_WIDTH=0.4 mm</text>
<text x="93" y="170.7">MIN_NECK_WIDTH=0.2 mm</text>
<text x="350.1" y="180.5">MIN_LINE_WIDTH=0.6 MM</text>
<text x="350.1" y="181.6">MIN_NECK_WIDTH=0.2 mm</text>
<text x="350.1" y="182.9">VOLTAGE=1.05V</text>
<text x="350.1" y="184.1">MAKE_BASE=TRUE</text>
<text x="350.1" y="196.2">MAKE_BASE=TRUE</text>
<text x="350.1" y="195">VOLTAGE=1.25V</text>
<text x="350.1" y="193.7">MIN_NECK_WIDTH=0.25 MM</text>
<text x="350.1" y="192.6">MIN_LINE_WIDTH=0.6 MM</text>
<text x="350.1" y="207.1">VOLTAGE=1.05V</text>
<text x="350.1" y="208.3">MAKE_BASE=TRUE</text>
<text x="350.1" y="204.7">MIN_LINE_WIDTH=0.6 MM</text>
<text x="350.1" y="205.9">MIN_NECK_WIDTH=0.2 MM</text>
<text x="350.1" y="220.4">MIN_NECK_WIDTH=0.2 mm</text>
<text x="350.1" y="219.2">MIN_LINE_WIDTH=0.4 MM</text>
<text x="350.1" y="221.7">VOLTAGE=0.75V</text>
<text x="350.1" y="222.9">MAKE_BASE=TRUE</text>
</g>
<g font-size="1.4">
<text x="342.8" y="239.2">PAGE TITLE</text>
<text x="391.9" y="244.7">DRAWING NUMBER</text>
<text x="411.9" y="244.7">SIZE</text>
<text x="391.9" y="249.5">REVISION</text>
<text x="343.4" y="256.8">THE INFORMATION CONTAINED HEREIN IS THE</text>
<text x="391.9" y="254.4">BRANCH</text>
<text x="343.4" y="259.3">THE POSESSOR AGREES TO THE FOLLOWING:</text>
<text x="343.4" y="258">PROPRIETARY PROPERTY OF APPLE COMPUTER, INC.</text>
<text x="343.8" y="262.9">II NOT TO REPRODUCE OR COPY IT</text>
<text x="344.8" y="261.1">I TO MAINTAIN THIS DOCUMENT IN CONFIDENCE</text>
<text x="391.9" y="259.3">PAGE</text>
<text x="342.8" y="264.7">III NOT TO REVEAL OR PUBLISH IT IN WHOLE OR PART</text>
<text x="343.8" y="266.6">IV ALL RIGHTS RESERVED</text>
<text x="391.9" y="264.1">SHEET</text>
</g>
<g font-size="1">
<text x="37.3" y="21.6">50 7</text>
<text x="133.8" y="21.6">7</text>
<text x="167.1" y="21.6">59</text>
<text x="262.3" y="21.6">7</text>
<text x="295.7" y="21.6">59</text>
<text x="390.8" y="21.6">7</text>
<text x="392.3" y="21.6">58</text>
<text x="133.8" y="28.9">51</text>
<text x="262.3" y="28.9">19</text>
<text x="390.8" y="28.9">22</text>
<text x="38.6" y="33.7">51</text>
<text x="133.8" y="33.7">7</text>
<text x="135.3" y="33.7">43 50</text>
<text x="262.3" y="31.4">33</text>
<text x="262.3" y="33.7">7</text>
<text x="263.7" y="33.7">34</text>
<text x="390.8" y="31.4">7</text>
<text x="390.8" y="33.7">46</text>
<text x="392.3" y="31.4">41</text>
<text x="133.8" y="41">44</text>
<text x="262.3" y="41">42</text>
<text x="262.3" y="38.6">38</text>
<text x="262.3" y="36.2">34</text>
<text x="390.8" y="41">56</text>
<text x="390.8" y="38.6">55</text>
<text x="390.8" y="36.2">54</text>
<text x="133.8" y="43.5">64</text>
<text x="133.8" y="45.9">52</text>
<text x="262.3" y="45.9">43</text>
<text x="262.3" y="43.5">43</text>
<text x="390.8" y="43.5">63</text>
<text x="390.8" y="45.9">62</text>
<text x="133.8" y="48.3">57</text>
<text x="262.3" y="53.2">50</text>
<text x="262.3" y="48.3">7</text>
<text x="263.7" y="48.3">47</text>
<text x="295.7" y="50.7">59</text>
<text x="390.8" y="50.7">7</text>
<text x="392.3" y="50.7">58</text>
<text x="394.5" y="50.7">72</text>
<text x="38.6" y="56.8">44</text>
<text x="133.8" y="56.8">7</text>
<text x="262.3" y="55.6">53</text>
<text x="390.8" y="58">13</text>
<text x="133.8" y="64">54</text>
<text x="167.1" y="60.4">52</text>
<text x="262.3" y="60.4">7</text>
<text x="390.8" y="65.3">20</text>
<text x="390.8" y="62.9">20</text>
<text x="390.8" y="60.4">17</text>
<text x="393" y="65.3">23</text>
<text x="393" y="62.9">23</text>
<text x="393" y="60.4">18 19</text>
<text x="133.8" y="68.9">55</text>
<text x="133.8" y="66.5">53</text>
<text x="133.8" y="71.3">56</text>
<text x="262.3" y="67.7">21</text>
<text x="262.3" y="70.1">36</text>
<text x="390.8" y="70.1">35</text>
<text x="390.8" y="67.7">23</text>
<text x="38.6" y="76.2">50</text>
<text x="133.8" y="76.2">7</text>
<text x="262.3" y="77.4">49</text>
<text x="262.3" y="75">7</text>
<text x="262.3" y="72.6">40</text>
<text x="263.7" y="75">57</text>
<text x="390.8" y="77.4">41</text>
<text x="390.8" y="75">40</text>
<text x="390.8" y="72.6">7</text>
<text x="392.3" y="72.6">37</text>
<text x="133.8" y="83.5">19</text>
<text x="136" y="83.5">20</text>
<text x="138.2" y="83.5">23</text>
<text x="262.3" y="79.9">7</text>
<text x="262.3" y="82.2">53</text>
<text x="263.7" y="79.9">50</text>
<text x="390.8" y="82.2">42</text>
<text x="390.8" y="79.9">42</text>
<text x="133.8" y="85.9">36</text>
<text x="133.8" y="88.3">7</text>
<text x="135.3" y="88.3">37</text>
<text x="167.1" y="89.5">53</text>
<text x="262.3" y="89.5">7</text>
<text x="262.3" y="84.7">59</text>
<text x="263.7" y="89.5">72</text>
<text x="390.8" y="89.5">43</text>
<text x="390.8" y="87.1">42</text>
<text x="390.8" y="84.7">42</text>
<text x="133.8" y="95.6">7</text>
<text x="133.8" y="90.7">42</text>
<text x="133.8" y="93.2">44</text>
<text x="135.3" y="95.6">47</text>
<text x="390.8" y="94.3">44</text>
<text x="390.8" y="92">43</text>
<text x="133.8" y="98">51</text>
<text x="133.8" y="100.4">58</text>
<text x="136" y="98">58</text>
<text x="262.3" y="96.8">15</text>
<text x="262.3" y="99.3">21</text>
<text x="262.3" y="101.6">26</text>
<text x="264.5" y="101.6">27</text>
<text x="266.7" y="101.6">30</text>
<text x="390.8" y="101.6">45</text>
<text x="390.8" y="99.3">44</text>
<text x="390.8" y="96.8">44</text>
<text x="133.8" y="107.7">40</text>
<text x="133.8" y="105.3">7</text>
<text x="133.8" y="102.9">39</text>
<text x="135.3" y="105.3">41</text>
<text x="136" y="102.9">40</text>
<text x="262.3" y="104.1">28</text>
<text x="262.3" y="106.5">53</text>
<text x="264.5" y="104.1">29</text>
<text x="266.7" y="104.1">31</text>
<text x="390.8" y="106.5">46</text>
<text x="390.8" y="104.1">45</text>
<text x="164.9" y="111.4">53</text>
<text x="167.1" y="111.4">33</text>
<text x="390.8" y="113.7">57</text>
<text x="390.8" y="111.4">57</text>
<text x="390.8" y="108.9">54</text>
<text x="36.5" y="117.4">58 52</text>
<text x="133.8" y="117.4">7</text>
<text x="135.3" y="117.4">58 72</text>
<text x="390.8" y="118.6">62</text>
<text x="390.8" y="116.2">58</text>
<text x="133.8" y="124.7">18</text>
<text x="136" y="124.7">19</text>
<text x="167.9" y="125.9">9</text>
<text x="262.3" y="125.9">7</text>
<text x="293.2" y="125.9">57</text>
<text x="390.8" y="121">63</text>
<text x="390.8" y="125.9">7</text>
<text x="392.3" y="125.9">58</text>
<text x="394.5" y="125.9">72</text>
<text x="133.8" y="129.6">25</text>
<text x="133.8" y="127.1">20</text>
<text x="133.8" y="131.9">42</text>
<text x="136" y="127.1">23</text>
<text x="133.8" y="134.4">48</text>
<text x="133.8" y="136.8">57</text>
<text x="136" y="136.8">58</text>
<text x="262.3" y="135.6">23</text>
<text x="262.3" y="133.2">18</text>
<text x="264.5" y="133.2">20</text>
<text x="266.7" y="133.2">23</text>
<text x="390.8" y="133.2">11</text>
<text x="390.8" y="135.6">57</text>
<text x="393" y="133.2">12</text>
<text x="133.8" y="141.7">59</text>
<text x="133.8" y="139.2">58</text>
<text x="167.1" y="140.4">59</text>
<text x="262.3" y="140.4">7</text>
<text x="390.8" y="140.4">7</text>
<text x="390.8" y="138">19</text>
<text x="392.3" y="140.4">37</text>
<text x="393" y="138">23</text>
<text x="133.8" y="149">59</text>
<text x="133.8" y="146.5">59</text>
<text x="133.8" y="144">59</text>
<text x="262.3" y="147.7">20</text>
<text x="264.5" y="147.7">23</text>
<text x="293.2" y="145.3">56</text>
<text x="390.8" y="145.3">7</text>
<text x="392.3" y="145.3">58</text>
<text x="133.8" y="153.8">60</text>
<text x="133.8" y="151.3">62</text>
<text x="390.8" y="155">13</text>
<text x="390.8" y="152.6">10</text>
<text x="393" y="152.6">11 12</text>
<text x="133.8" y="156.2">47</text>
<text x="133.8" y="158.6">40</text>
<text x="390.8" y="157.4">14</text>
<text x="390.8" y="159.9">15</text>
<text x="393" y="157.4">20 23</text>
<text x="393" y="159.9">23</text>
<text x="390.8" y="162.2">17</text>
<text x="390.8" y="164.7">20</text>
<text x="390.8" y="167.1">20</text>
<text x="393" y="162.2">24</text>
<text x="393" y="164.7">23</text>
<text x="393" y="167.1">23</text>
<text x="38.6" y="168.3">57</text>
<text x="133.8" y="168.3">7</text>
<text x="390.8" y="169.5">23</text>
<text x="390.8" y="172">57</text>
<text x="133.8" y="175.6">20</text>
<text x="133.8" y="178">59</text>
<text x="136" y="175.6">23</text>
<text x="293.2" y="179.3">57</text>
<text x="390.8" y="174.4">20</text>
<text x="390.8" y="179.3">7</text>
<text x="393" y="174.4">23</text>
<text x="293.2" y="191.4">54</text>
<text x="390.8" y="186.5">23</text>
<text x="390.8" y="191.4">7</text>
<text x="392.3" y="191.4">43</text>
<text x="293.2" y="203.5">55</text>
<text x="390.8" y="203.5">7</text>
<text x="390.8" y="198.7">11</text>
<text x="392.3" y="203.5">43</text>
<text x="393" y="198.7">12 65</text>
<text x="390.8" y="213.2">22</text>
<text x="390.8" y="210.8">20</text>
<text x="393" y="210.8">23</text>
<text x="293.2" y="218">53</text>
<text x="390.8" y="226.5">32</text>
<text x="390.8" y="229">32</text>
<text x="358.1" y="250.7">R</text>
</g>
</svg>
